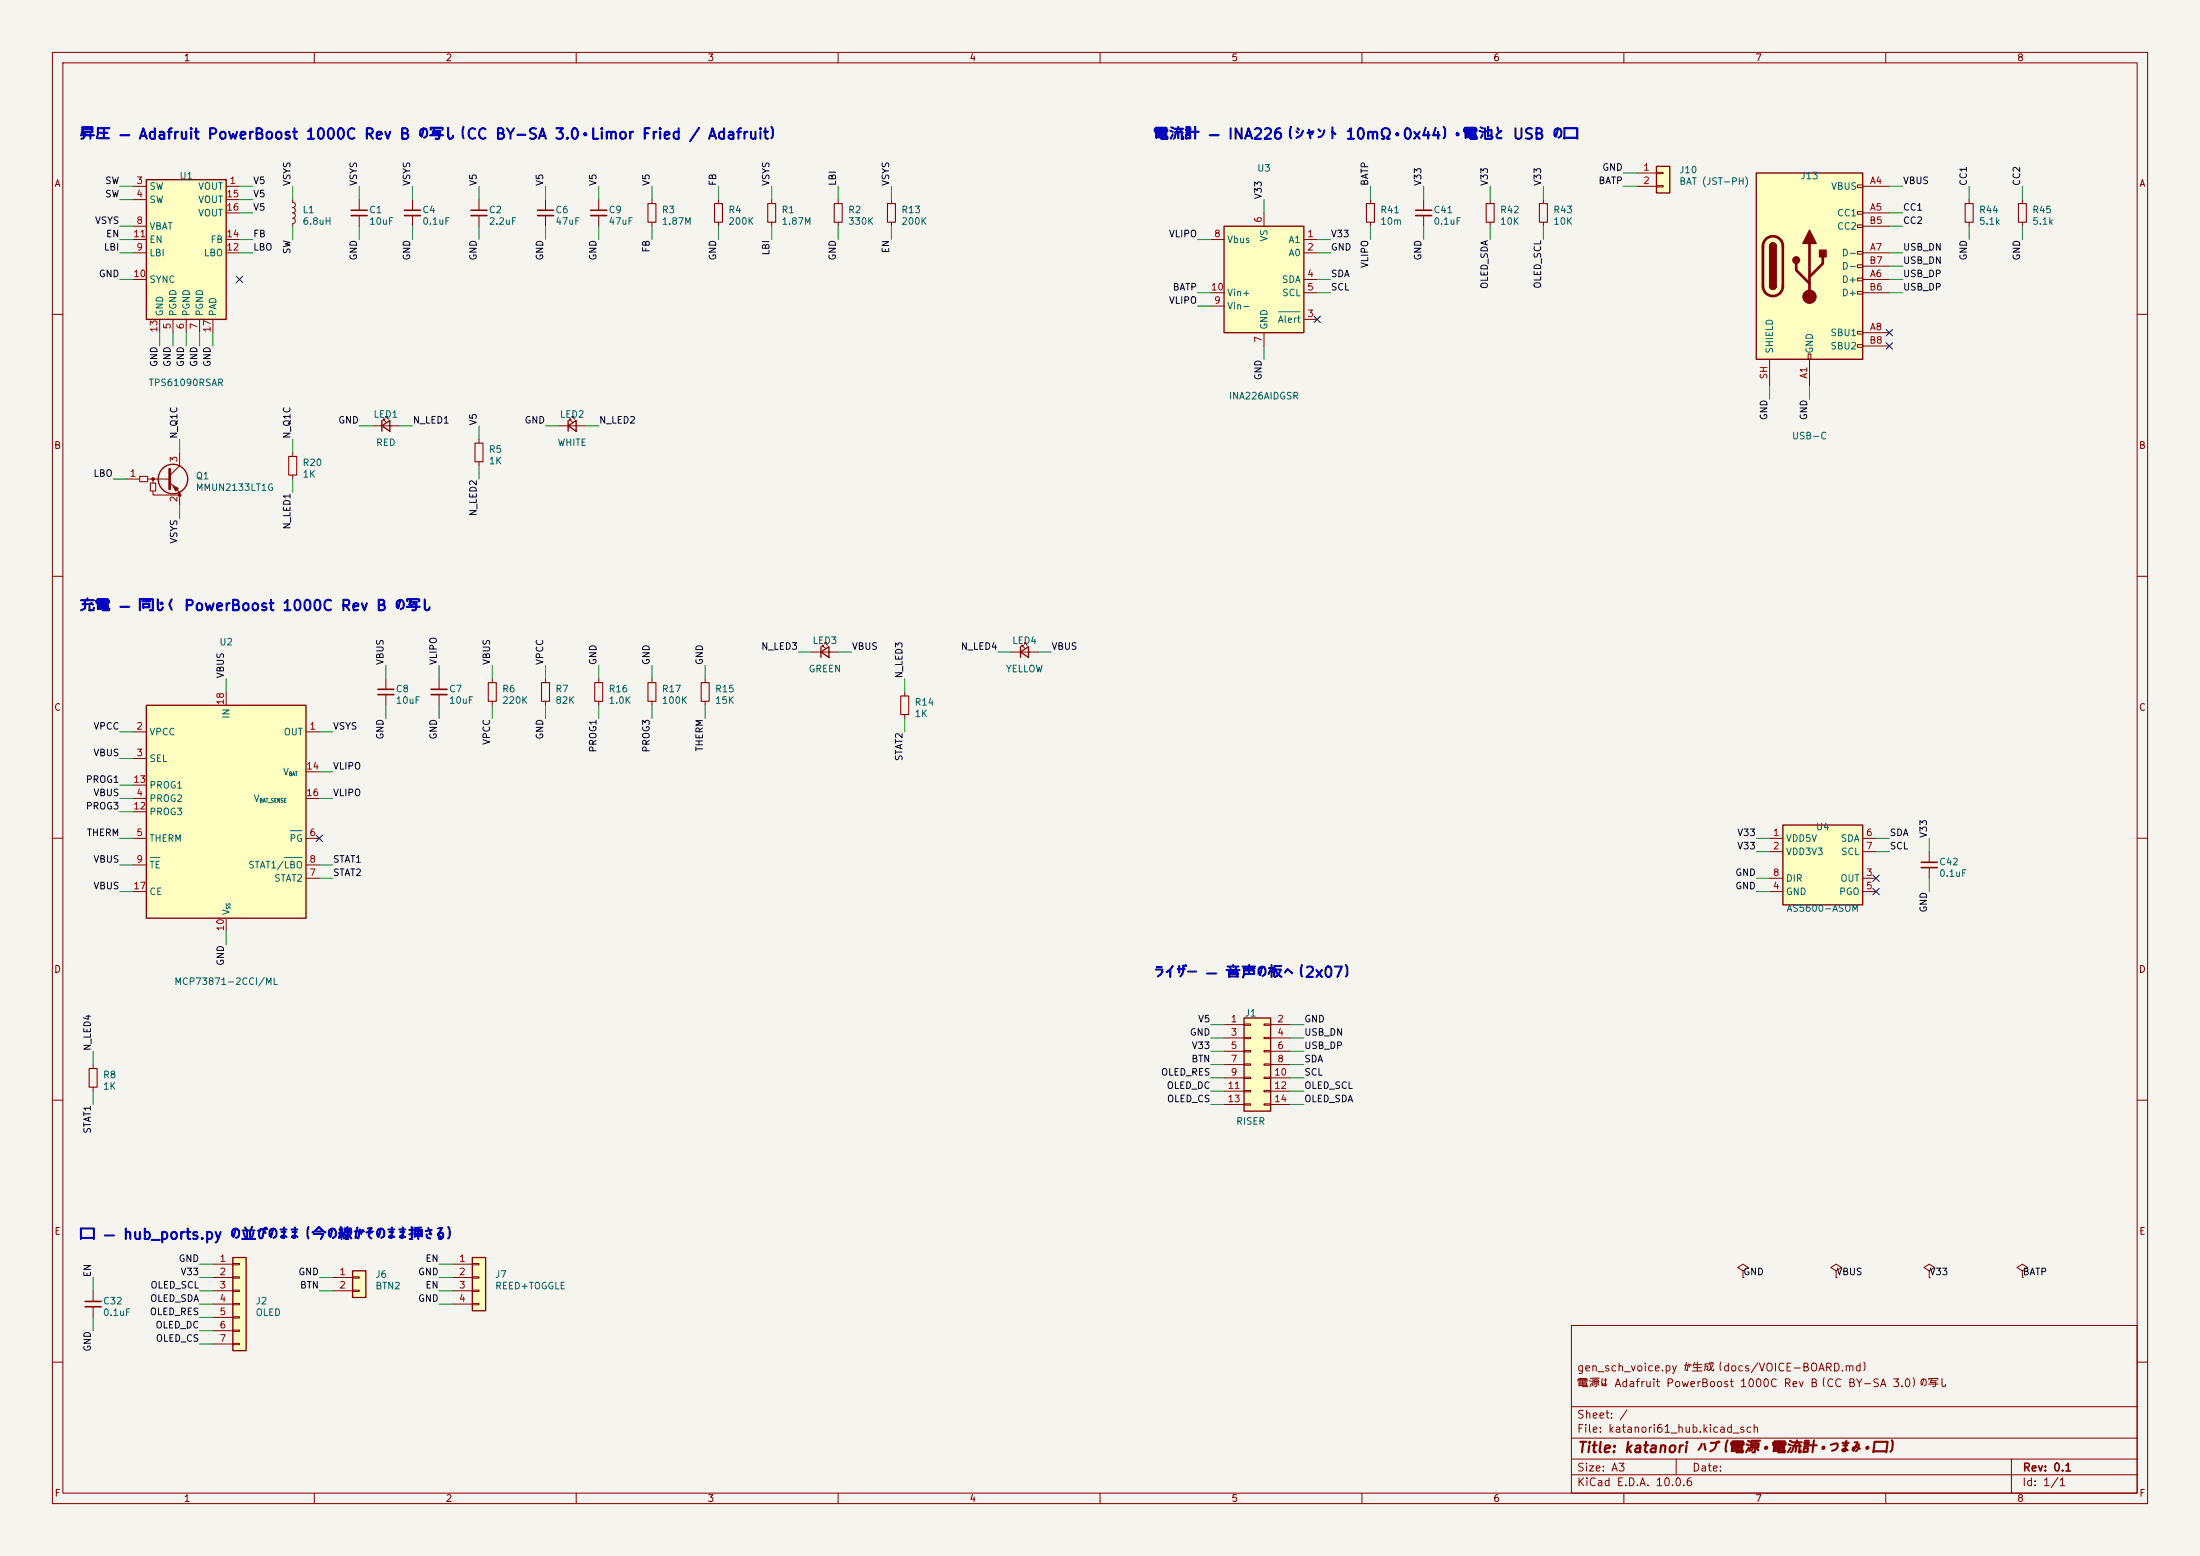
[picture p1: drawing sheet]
<svg xmlns="http://www.w3.org/2000/svg" width="420mm" height="297mm" viewBox="0 0 420 297" stroke-linecap="round" stroke-linejoin="round" font-family="sans-serif">
<path d="M0 0h420v297h-420z" fill="#f5f4ef" stroke="#f5f4ef" stroke-width=".19"/>
<g fill="none" stroke="#840000" stroke-width=".19">
<path d="M10 10h400v277h-400zM12 12h396v273h-396zM60 10v2M110 10v2M160 10v2M210 10v2M260 10v2M310 10v2M360 10v2M10 60h2M408 60h2M10 110h2"/>
<path d="M408 110h2M10 160h2M408 160h2M10 210h2M408 210h2M300 253h108v32h-108zM10 260h2M300 278.5h108M300 274.5h108M300 268.5h108M320 278.5v3M384 278.5v6.5"/>
<path d="M408 260h2M60 285v2M110 285v2M160 285v2M210 285v2M260 285v2M300 281.5h108M310 285v2M360 285v2"/>
</g>
<path d="M67.3 242.6h2.5v5h-2.5z" fill="#ffffc2"/>
<path d="M72.9 81.3l1.5-1v2zM72.9 80.3v2M67.3 242.6h2.5v5h-2.5z" fill="none" stroke="#840000" stroke-width=".25"/>
<g fill="none" stroke="#840000" stroke-width=".19">
<path d="M78.7 38.1v2M170.2 38.1v.8M375.9 38.1v.8M386.1 38.1v.8M78.7 41.1v2.1M170.2 42.4v.8M375.9 42.4v.8M386.1 42.4v.8M73.7 79.8v-.3h.2h-.2l.5 .5M71.1 81.3h5.1M73.2 80.3v-.3h.2h-.2l.5 .5M73.7 129.5v2.1"/>
<path d="M73.7 132.6v2M172.7 132.1v.7M172.7 136.4v.8M63.5 243.8h3.8M63.5 246.4h3.8M67.3 243.7h1.3v.3h-1.3zM67.3 246.3h1.3v.2h-1.3z"/>
</g>
<path d="M169.4 38.9h1.5v3.5h-1.5zM375.2 38.9h1.5v3.5h-1.5zM385.3 38.9h1.5v3.5h-1.5zM172 132.8h1.5v3.6h-1.5z" fill="none" stroke="#840000" stroke-width=".2"/>
<path d="M77.2 40.1h3.1M77.2 41.1h3.1M72.1 131.6h3.1M72.1 132.6h3.1" fill="none" stroke="#840000" stroke-width=".3"/>
<path d="M335.3 33h20.3v35.6h-20.3z" fill="#ffffc2"/>
<g fill="none" stroke="#840000" stroke-width=".19">
<path d="M354.6 35.3h1v.5h-1zM355.6 35.6h5.1M354.6 40.4h1v.5h-1zM354.6 42.9h1v.5h-1zM354.6 48h1v.5h-1zM354.6 50.5h1v.6h-1zM354.6 53.1h1v.5h-1zM354.6 55.6h1v.5h-1zM355.6 40.6h5.1M355.6 53.3h5.1M355.6 48.3h5.1M355.6 43.2h5.1"/>
<path d="M355.6 55.9h5.1M355.6 50.8h5.1M337.8 68.6v5.1M345.2 67.6h.5v1h-.5zM345.4 68.6v5.1M354.6 63.2h1v.6h-1zM354.6 65.8h1v.5h-1zM355.6 63.5h5.1M355.6 66h5.1"/>
</g>
<path d="M335.3 33h20.3v35.6h-20.3zM337.8 47a.64 .64 0 0 1 .7-.6 .64 .64 0 0 1 .6 .6M337.8 54.6a.64 .64 0 0 0 .7 .6 .64 .64 0 0 0 .6-.6" fill="none" stroke="#840000" stroke-width=".25"/>
<path d="M337.1 45.7a1.91 1.91 0 0 1 2.1-.5 1.91 1.91 0 0 1 1.2 1.8v7.6a1.91 1.91 0 0 1-1.9 1.9 1.91 1.91 0 0 1-2-1.9l.1-7.8 .1-.6zM342.9 50.3v1.3l2.5 2.5M345.4 46.5v10.1M348 49v1.3l-2.6 2.5" fill="none" stroke="#840000" stroke-width=".51"/>
<g fill="#840000" stroke="#840000" stroke-width=".25">
<path d="M337.8 47h1.3v7.6h-1.3z"/>
<path d="M338 46.5a.64 .64 0 0 1 .7-.1 .64 .64 0 0 1 .4 .6h-1.3z"/>
<path d="M337.8 54.6h1.3a.64 .64 0 0 1-.6 .6 .64 .64 0 0 1-.7-.6z"/>
<path d="M345.4 43.9l1.3 2.6h-2.5z"/>
<path d="M347.3 47.8h1.3v1.2h-1.3z"/>
<circle cx="342.9" cy="49.7" r=".63"/>
</g>
<circle cx="345.4" cy="56.6" r="1.27" fill="#840000" stroke="#840000" stroke-width=".19"/>
<path d="M90.2 240h2.5v10.2h-2.5z" fill="#ffffc2"/>
<path d="M108.5 81.3l1.5-1v2zM108.5 80.3v2M90.2 240h2.5v10.2h-2.5z" fill="none" stroke="#840000" stroke-width=".25"/>
<g fill="none" stroke="#840000" stroke-width=".19">
<path d="M55.9 38.1v.5l.3 .2 .2 .3-.2 .4-.3 .1 .4 .2 .1 .5-.5 .3M124.5 38.1v.8M160 38.1v.8M55.9 40.6l.3 .2 .2 .4-.2 .3-.3 .2 .3 .1 .2 .4-.2 .3-.3 .2v.5M124.5 42.4v.8M160 42.4v.8M109.2 79.8v-.3h.3h-.3l.5 .5M91.4 83.8v.8M91.4 88.1v.8M106.7 81.3h5.1M108.7 80.3v-.3h.3h-.3l.5 .5M83.8 129.5v2.1"/>
<path d="M83.8 132.6v2M86.4 241.3h3.8M86.4 243.8h3.8M86.4 246.4h3.8M86.4 248.9h3.8M90.2 241.2h1.2v.2h-1.2zM90.2 243.7h1.2v.3h-1.2zM90.2 246.3h1.2v.2h-1.2zM90.2 248.8h1.2v.2h-1.2z"/>
</g>
<path d="M123.7 38.9h1.5v3.5h-1.5zM159.3 38.9h1.5v3.5h-1.5zM90.7 84.6h1.5v3.5h-1.5z" fill="none" stroke="#840000" stroke-width=".2"/>
<path d="M82.3 131.6h3M82.3 132.6h3" fill="none" stroke="#840000" stroke-width=".3"/>
<path d="M27.9 134.6h30.5v40.7h-30.5z" fill="#ffffc2"/>
<path d="M27.9 134.6h30.5v40.7h-30.5z" fill="none" stroke="#840000" stroke-width=".25"/>
<g fill="none" stroke="#840000" stroke-width=".19">
<path d="M25.4 139.7h2.5M43.2 132.1v2.5M58.4 139.7h2.6M25.4 144.8h2.5M25.4 152.4h2.5M25.4 154.9h2.5M25.4 149.9h2.5M58.4 152.4h2.6M58.4 147.3h2.6M25.4 160h2.5M25.4 165.1h2.5M25.4 170.2h2.5"/>
<path d="M43.2 175.3v2.5M58.4 160h2.6M58.4 167.6h2.6M58.4 165.1h2.6"/>
</g>
<path d="M55.4 158.6h2.3M28.7 163.7h1.8M54.3 163.7h3.4" fill="none" stroke="#006464" stroke-width=".19"/>
<path d="M316.2 31.8h2.6v5h-2.6z" fill="#ffffc2"/>
<path d="M316.2 31.8h2.6v5h-2.6z" fill="none" stroke="#840000" stroke-width=".25"/>
<g fill="none" stroke="#840000" stroke-width=".19">
<path d="M114.3 38.1v2M147.3 38.1v.8M294.6 38.1v.8M312.4 33h3.8M312.4 35.6h3.8M316.2 32.9h1.3v.2h-1.3zM316.2 35.4h1.3v.3h-1.3zM114.3 41.1v2.1M147.3 42.4v.8M294.6 42.4v.8M94 129.5v.8M94 133.9v.7"/>
<path d="M17.8 203.2v.8M17.8 207.5v.8"/>
</g>
<path d="M146.6 38.9h1.5v3.5h-1.5zM293.9 38.9h1.5v3.5h-1.5zM93.2 130.3h1.5v3.6h-1.5zM17 204h1.5v3.5h-1.5z" fill="none" stroke="#840000" stroke-width=".2"/>
<path d="M112.8 40.1h3M112.8 41.1h3" fill="none" stroke="#840000" stroke-width=".3"/>
<path d="M27.9 34.3h15.3v26.7h-15.3z" fill="#ffffc2"/>
<path d="M27.9 34.3h15.3v26.7h-15.3zM156.7 124.5l1.5-1.1v2.1zM156.7 123.4v2.1" fill="none" stroke="#840000" stroke-width=".25"/>
<g fill="none" stroke="#840000" stroke-width=".19">
<path d="M25.4 35.6h2.5M25.4 38.1h2.5M43.2 35.6h2.5M43.2 38.1h2.5M284.5 38.1v.8M25.4 43.2h2.5M25.4 48.3h2.5M25.4 53.3h2.5M25.4 45.7h2.5M43.2 48.3h2.5M43.2 45.7h2.5M43.2 40.6h2.5"/>
<path d="M284.5 42.4v.8M30.5 61v2.5M33 61v2.5M35.6 61v2.5M38.1 61v2.5M40.6 61v2.5M154.9 124.5h5.1M157 123.4v-.2h.2h-.2l.5 .5M157.5 122.9v-.2h.2h-.2l.5 .5"/>
</g>
<path d="M283.7 38.9h1.5v3.5h-1.5z" fill="none" stroke="#840000" stroke-width=".2"/>
<path d="M237.5 194.3h5.1v17.8h-5.1z" fill="#ffffc2"/>
<path d="M237.5 194.3h5.1v17.8h-5.1z" fill="none" stroke="#840000" stroke-width=".25"/>
<g fill="none" stroke="#840000" stroke-width=".19">
<path d="M233.7 195.6h3.8M233.7 198.1h3.8M237.5 195.5h1.3v.2h-1.3zM237.5 198h1.3v.2h-1.3zM241.3 195.5h1.3v.2h-1.3zM241.3 198h1.3v.2h-1.3zM242.6 195.6h3.8M242.6 198.1h3.8M233.7 200.7h3.8M233.7 203.2h3.8M233.7 205.7h3.8M233.7 208.3h3.8"/>
<path d="M233.7 210.8h3.8M237.5 200.5h1.3v.3h-1.3zM237.5 203.1h1.3v.2h-1.3zM237.5 205.6h1.3v.3h-1.3zM237.5 208.2h1.3v.2h-1.3zM237.5 210.7h1.3v.2h-1.3zM241.3 200.5h1.3v.3h-1.3zM241.3 203.1h1.3v.2h-1.3zM241.3 205.6h1.3v.3h-1.3zM241.3 208.2h1.3v.2h-1.3zM241.3 210.7h1.3v.2h-1.3zM242.6 200.7h3.8"/>
<path d="M242.6 203.2h3.8M242.6 205.7h3.8M242.6 208.3h3.8M242.6 210.8h3.8"/>
</g>
<path d="M233.7 43.2h15.2v20.3h-15.2z" fill="#ffffc2"/>
<path d="M233.7 43.2h15.2v20.3h-15.2z" fill="none" stroke="#840000" stroke-width=".25"/>
<g fill="none" stroke="#840000" stroke-width=".19">
<path d="M231.1 45.7h2.6M231.1 55.9h2.6M231.1 58.4h2.6M241.3 40.6v2.6M248.9 45.7h2.6M248.9 48.3h2.6M248.9 53.3h2.6M248.9 55.9h2.6M241.3 63.5v2.5M248.9 61h2.6M104.1 129.5v.8M104.1 133.9v.7"/>
<path d="M124.5 129.5v.8M124.5 133.9v.7M17.8 246.4v2M17.8 249.4v2.1"/>
</g>
<path d="M244.1 59.5h4.1" fill="none" stroke="#006464" stroke-width=".19"/>
<path d="M103.4 130.3h1.5v3.6h-1.5zM123.7 130.3h1.5v3.6h-1.5z" fill="none" stroke="#840000" stroke-width=".2"/>
<path d="M16.3 248.4h3M16.3 249.4h3" fill="none" stroke="#840000" stroke-width=".3"/>
<path d="M340.4 157.5h15.2v15.2h-15.2z" fill="#ffffc2"/>
<path d="M340.4 157.5h15.2v15.2h-15.2z" fill="none" stroke="#840000" stroke-width=".25"/>
<path d="M91.4 38.1v2M271.8 38.1v2M91.4 41.1v2.1M271.8 41.1v2.1M337.8 160h2.6M337.8 162.6h2.6M337.8 167.6h2.6M337.8 170.2h2.6M355.6 160h2.5M355.6 162.6h2.5M355.6 167.6h2.5M355.6 170.2h2.5" fill="none" stroke="#840000" stroke-width=".19"/>
<path d="M89.9 40.1h3.1M89.9 41.1h3.1M270.3 40.1h3M270.3 41.1h3" fill="none" stroke="#840000" stroke-width=".3"/>
<path d="M44.4 240h2.6v17.8h-2.6z" fill="#ffffc2"/>
<g fill="none" stroke="#840000" stroke-width=".25">
<path d="M194.8 124.5l1.5-1.1v2.1zM194.8 123.4v2.1M44.4 240h2.6v17.8h-2.6z"/>
<circle cx="33" cy="91.4" r="2.82"/>
</g>
<g fill="none" stroke="#840000" stroke-width=".19">
<path d="M68.6 38.1v2M104.1 38.1v2M137.2 38.1v.8M261.6 38.1v.8M68.6 41.1v2.1M104.1 41.1v2.1M137.2 42.4v.8M261.6 42.4v.8M24.1 91.4h2.6M26.7 90.9h1.5v1h-1.5zM28.2 91.4h4.1M28.7 92.2h1v1.5h-1z"/>
<path d="M29.2 93.7v.8h5.1M29.2 91.4v.8M32.4 92.1l1.9 1.9v2.5M34.3 86.4v2.5l-1.9 1.9M55.9 86.4v.7M55.9 90.7v.7M114.3 129.5v.8M114.3 133.9v.7M134.6 129.5v.8M134.6 133.9v.7M193 124.5h5.1M195.1 123.4v-.2h.2h-.2l.5 .5"/>
<path d="M195.6 122.9v-.2h.2h-.2l.5 .5M368.3 162.6v2M368.3 165.6v2M40.6 241.3h3.8M40.6 243.8h3.8M40.6 246.4h3.8M40.6 248.9h3.8M40.6 251.5h3.8M40.6 254h3.8M40.6 256.5h3.8M44.4 241.2h1.3v.2h-1.3zM44.4 243.7h1.3v.3h-1.3z"/>
<path d="M44.4 246.3h1.3v.2h-1.3zM44.4 248.8h1.3v.2h-1.3zM44.4 251.3h1.3v.3h-1.3zM44.4 253.9h1.3v.2h-1.3zM44.4 256.4h1.3v.3h-1.3zM332.7 242.6l1.1-.7-1.1-.6-1 .6 1 .7v1.2M332.7 243.8h.1M350.5 242.6l1-.7-1-.6-1 .6 1 .7v1.2M350.5 243.8h.1M368.3 242.6l1-.7-1-.6-1 .6 1 .7v1.2M368.3 243.8h.1M386.1 242.6l1-.7-1-.6-1 .6 1 .7v1.2"/>
<path d="M386.1 243.8h.1"/>
</g>
<path d="M136.4 38.9h1.5v3.5h-1.5zM260.9 38.9h1.5v3.5h-1.5zM55.1 87.1h1.5v3.6h-1.5zM113.5 130.3h1.6v3.6h-1.6zM133.9 130.3h1.5v3.6h-1.5z" fill="none" stroke="#840000" stroke-width=".2"/>
<path d="M67.1 40.1h3M67.1 41.1h3M102.6 40.1h3.1M102.6 41.1h3.1M366.8 164.6h3M366.8 165.6h3" fill="none" stroke="#840000" stroke-width=".3"/>
<g fill="#840000" stroke="#840000" stroke-width=".19">
<path d="M33 92.7l1 .5-.5 .5z"/>
<circle cx="29.2" cy="91.4" r=".25"/>
<circle cx="34.3" cy="94.5" r=".25"/>
</g>
<path d="M32.4 89.5v3.8" fill="none" stroke="#840000" stroke-width=".51"/>
<g fill="none" stroke="#009600" stroke-width=".19">
<path d="M22.9 38.1h2.5M22.9 35.6h2.5M45.7 38.1h2.6M45.7 35.6h2.6M55.9 35.6v2.5M68.6 35.6v2.5M78.7 35.6v2.5M91.4 35.6v2.5M104.1 35.6v2.5M114.3 35.6v2.5M124.5 35.6v2.5M137.2 35.6v2.5"/>
<path d="M147.3 35.6v2.5M160 35.6v2.5M170.2 35.6v2.5M241.3 38.1v2.5M261.6 35.6v2.5M271.8 35.6v2.5M284.5 35.6v2.5M294.6 35.6v2.5M309.9 35.6h2.5M309.9 33h2.5M360.7 35.6h2.5M375.9 35.6v2.5"/>
<path d="M386.1 35.6v2.5M22.9 43.2h2.5M22.9 48.3h2.5M22.9 53.3h2.5M22.9 45.7h2.5M45.7 40.6h2.6M45.7 48.3h2.6M45.7 45.7h2.6M55.9 43.2v2.5M68.6 43.2v2.5M78.7 43.2v2.5M91.4 43.2v2.5"/>
<path d="M104.1 43.2v2.5M114.3 43.2v2.5M124.5 43.2v2.5M137.2 43.2v2.5M147.3 43.2v2.5M160 43.2v2.5M170.2 43.2v2.5M228.6 45.7h2.5M228.6 58.4h2.5M228.6 55.9h2.5M251.5 48.3h2.5M251.5 53.3h2.5"/>
<path d="M251.5 45.7h2.5M251.5 55.9h2.5M261.6 43.2v2.5M271.8 43.2v2.5M284.5 43.2v2.5M294.6 43.2v2.5M360.7 40.6h2.5M360.7 43.2h2.5M360.7 48.3h2.5M360.7 53.3h2.5M360.7 55.9h2.5M360.7 50.8h2.5"/>
<path d="M375.9 43.2v2.5M386.1 43.2v2.5M30.5 63.5v2.5M33 63.5v2.5M35.6 63.5v2.5M38.1 63.5v2.5M40.6 63.5v2.5M241.3 66v2.6M337.8 73.7v2.5M345.4 73.7v2.5M21.6 91.4h2.5M34.3 83.8v2.6"/>
<path d="M34.3 96.5v2.6M55.9 83.8v2.6M55.9 91.4v2.6M68.6 81.3h2.5M76.2 81.3h2.5M91.4 81.3v2.5M91.4 88.9v2.5M104.1 81.3h2.6M111.8 81.3h2.5M22.9 139.7h2.5M43.2 129.5v2.6M61 139.7h2.5"/>
<path d="M73.7 127v2.5M73.7 134.6v2.6M83.8 127v2.5M83.8 134.6v2.6M94 127v2.5M94 134.6v2.6M104.1 127v2.5M104.1 134.6v2.6M114.3 127v2.5M114.3 134.6v2.6M124.5 127v2.5M124.5 134.6v2.6"/>
<path d="M134.6 127v2.5M134.6 134.6v2.6M152.4 124.5h2.5M160 124.5h2.6M172.7 129.5v2.6M172.7 137.2v2.5M190.5 124.5h2.5M198.1 124.5h2.6M22.9 144.8h2.5M22.9 149.9h2.5M22.9 152.4h2.5M22.9 154.9h2.5"/>
<path d="M61 152.4h2.5M61 147.3h2.5M22.9 170.2h2.5M22.9 165.1h2.5M22.9 160h2.5M43.2 177.8v2.5M61 167.6h2.5M61 165.1h2.5M335.3 170.2h2.5M335.3 162.6h2.5M335.3 167.6h2.5M335.3 160h2.5"/>
<path d="M358.1 162.6h2.6M358.1 160h2.6M368.3 160v2.6M368.3 167.6v2.6M231.1 198.1h2.6M231.1 195.6h2.6M246.4 198.1h2.5M246.4 195.6h2.5M17.8 200.7v2.5M17.8 208.3v2.5M231.1 205.7h2.6M231.1 208.3h2.6"/>
<path d="M231.1 200.7h2.6M231.1 203.2h2.6M231.1 210.8h2.6M246.4 205.7h2.5M246.4 208.3h2.5M246.4 200.7h2.5M246.4 203.2h2.5M246.4 210.8h2.5M17.8 243.8v2.6M17.8 251.5v2.5M38.1 248.9h2.5M38.1 256.5h2.5"/>
<path d="M38.1 251.5h2.5M38.1 254h2.5M38.1 241.3h2.5M38.1 243.8h2.5M38.1 246.4h2.5M61 243.8h2.5M61 246.4h2.5M83.8 248.9h2.6M83.8 241.3h2.6M83.8 243.8h2.6M83.8 246.4h2.6"/>
</g>
<g fill="none" stroke="#000084" stroke-width=".19">
<path d="M45.1 52.7l1.2 1.2M46.3 52.7l-1.2 1.2M250.9 60.4l1.2 1.2M252.1 60.4l-1.2 1.2M360.1 65.4l1.2 1.2M360.1 62.9l1.2 1.2M361.3 65.4l-1.2 1.2M361.3 62.9l-1.2 1.2M60.4 159.4l1.2 1.2M61.6 159.4l-1.2 1.2M357.5 167l1.2 1.2M357.5 169.6l1.2 1.2"/>
<path d="M358.7 167l-1.2 1.2M358.7 169.6l-1.2 1.2"/>
</g>
<g font-size="2" fill="#0000c2">
<text x="15.1" y="27.1">昇圧 — Adafruit PowerBoost 1000C Rev B の写し（CC BY-SA 3.0・Limor Fried / Adafruit）</text>
<text x="220.1" y="27.1">電流計 — INA226（シャント 10mΩ・0x44）・電池と USB の口</text>
<text x="15.1" y="117.1">充電 — 同じく PowerBoost 1000C Rev B の写し</text>
<text x="220.1" y="187.1">ライザー — 音声の板へ（2x07）</text>
<text x="15.1" y="237.1">口 — hub_ports.py の並びのまま（今の線がそのまま挿さる）</text>
</g>
<text font-size="2" fill="#840000" x="301" y="277.8">Title: katanori ハブ（電源・電流計・つまみ・口）</text>
<g font-size="1.5" fill="#840000">
<text x="300.9" y="262.1">gen_sch_voice.py が生成（docs/VOICE-BOARD.md）</text>
<text x="300.9" y="265.1">電源は Adafruit PowerBoost 1000C Rev B（CC BY-SA 3.0）の写し</text>
<text x="300.9" y="273.8">File: katanori61_hub.kicad_sch</text>
<text x="300.9" y="271.1">Sheet: /</text>
<text x="300.9" y="281.2">Size: A3</text>
<text x="322.9" y="281.2">Date:</text>
<text x="386" y="281.2">Rev: 0.1</text>
<text x="300.9" y="284">KiCad E.D.A. 10.0.6</text>
<text x="385.9" y="284">Id: 1/1</text>
</g>
<g font-size="1.3" fill="#840000">
<text x="35" y="12">1</text>
<text x="85" y="12">2</text>
<text x="135" y="12">3</text>
<text x="185" y="12">4</text>
<text x="235" y="12">5</text>
<text x="285" y="12">6</text>
<text x="335" y="12">7</text>
<text x="385" y="12">8</text>
<text x="10.3" y="36">A</text>
<text x="408.3" y="36">A</text>
<text x="10.2" y="86">B</text>
<text x="408.2" y="86">B</text>
<text x="10.2" y="136">C</text>
<text x="408.2" y="136">C</text>
<text x="10.2" y="186">D</text>
<text x="408.2" y="186">D</text>
<text x="10.3" y="236">E</text>
<text x="408.3" y="236">E</text>
<text x="10.3" y="286">F</text>
<text x="35" y="287">1</text>
<text x="85" y="287">2</text>
<text x="135" y="287">3</text>
<text x="185" y="287">4</text>
<text x="235" y="287">5</text>
<text x="285" y="287">6</text>
<text x="335" y="287">7</text>
<text x="385" y="287">8</text>
<text x="408.3" y="286">F</text>
</g>
<g font-size="1.3" fill="#0f0f0f">
<text x="20" y="35.4">SW</text>
<text x="48.2" y="35.4">V5</text>
<text x="55.8" y="35.6" transform="rotate(-90 55.8 35.6)">VSYS</text>
<text x="68.5" y="35.6" transform="rotate(-90 68.5 35.6)">VSYS</text>
<text x="78.6" y="35.6" transform="rotate(-90 78.6 35.6)">VSYS</text>
<text x="91.3" y="35.6" transform="rotate(-90 91.3 35.6)">V5</text>
<text x="104" y="35.6" transform="rotate(-90 104 35.6)">V5</text>
<text x="114.2" y="35.6" transform="rotate(-90 114.2 35.6)">V5</text>
<text x="124.3" y="35.6" transform="rotate(-90 124.3 35.6)">V5</text>
<text x="137" y="35.6" transform="rotate(-90 137 35.6)">FB</text>
<text x="147.2" y="35.6" transform="rotate(-90 147.2 35.6)">VSYS</text>
<text x="159.9" y="35.6" transform="rotate(-90 159.9 35.6)">LBI</text>
<text x="170.1" y="35.6" transform="rotate(-90 170.1 35.6)">VSYS</text>
<text x="261.5" y="35.6" transform="rotate(-90 261.5 35.6)">BATP</text>
<text x="271.7" y="35.6" transform="rotate(-90 271.7 35.6)">V33</text>
<text x="284.4" y="35.6" transform="rotate(-90 284.4 35.6)">V33</text>
<text x="294.5" y="35.6" transform="rotate(-90 294.5 35.6)">V33</text>
<text x="305.1" y="35.4">BATP</text>
<text x="305.8" y="32.9">GND</text>
<text x="363.2" y="35.4">VBUS</text>
<text x="375.8" y="35.6" transform="rotate(-90 375.8 35.6)">CC1</text>
<text x="386" y="35.6" transform="rotate(-90 386 35.6)">CC2</text>
<text x="20" y="38">SW</text>
<text x="48.2" y="38">V5</text>
<text x="48.2" y="40.5">V5</text>
<text x="241.2" y="38.1" transform="rotate(-90 241.2 38.1)">V33</text>
<text x="363.2" y="40.5">CC1</text>
<text x="18" y="43.1">VSYS</text>
<text x="20.2" y="45.6">EN</text>
<text x="48.2" y="45.6">FB</text>
<text x="223.1" y="45.6">VLIPO</text>
<text x="254" y="45.6">V33</text>
<text x="363.2" y="43.1">CC2</text>
<text x="18.8" y="53.2">GND</text>
<text x="19.7" y="48.1">LBI</text>
<text x="48.2" y="48.1">LBO</text>
<text x="55.8" y="48.6" transform="rotate(-90 55.8 48.6)">SW</text>
<text x="68.5" y="49.8" transform="rotate(-90 68.5 49.8)">GND</text>
<text x="78.6" y="49.8" transform="rotate(-90 78.6 49.8)">GND</text>
<text x="91.3" y="49.8" transform="rotate(-90 91.3 49.8)">GND</text>
<text x="104" y="49.8" transform="rotate(-90 104 49.8)">GND</text>
<text x="114.2" y="49.8" transform="rotate(-90 114.2 49.8)">GND</text>
<text x="124.3" y="48.3" transform="rotate(-90 124.3 48.3)">FB</text>
<text x="137" y="49.8" transform="rotate(-90 137 49.8)">GND</text>
<text x="147.2" y="48.9" transform="rotate(-90 147.2 48.9)">LBI</text>
<text x="159.9" y="49.8" transform="rotate(-90 159.9 49.8)">GND</text>
<text x="170.1" y="48.4" transform="rotate(-90 170.1 48.4)">EN</text>
<text x="254" y="48.1">GND</text>
<text x="254" y="53.2">SDA</text>
<text x="261.5" y="51.3" transform="rotate(-90 261.5 51.3)">VLIPO</text>
<text x="271.7" y="49.8" transform="rotate(-90 271.7 49.8)">GND</text>
<text x="363.2" y="53.2">USB_DP</text>
<text x="363.2" y="48.1">USB_DN</text>
<text x="363.2" y="50.7">USB_DN</text>
<text x="375.8" y="49.8" transform="rotate(-90 375.8 49.8)">GND</text>
<text x="386" y="49.8" transform="rotate(-90 386 49.8)">GND</text>
<text x="223.1" y="58.3">VLIPO</text>
<text x="223.8" y="55.8">BATP</text>
<text x="254" y="55.8">SCL</text>
<text x="284.4" y="55.3" transform="rotate(-90 284.4 55.3)">OLED_SDA</text>
<text x="294.5" y="55.2" transform="rotate(-90 294.5 55.2)">OLED_SCL</text>
<text x="363.2" y="55.8">USB_DP</text>
<text x="30.4" y="70.1" transform="rotate(-90 30.4 70.1)">GND</text>
<text x="32.9" y="70.1" transform="rotate(-90 32.9 70.1)">GND</text>
<text x="35.4" y="70.1" transform="rotate(-90 35.4 70.1)">GND</text>
<text x="38" y="70.1" transform="rotate(-90 38 70.1)">GND</text>
<text x="40.5" y="70.1" transform="rotate(-90 40.5 70.1)">GND</text>
<text x="241.2" y="72.7" transform="rotate(-90 241.2 72.7)">GND</text>
<text x="34.2" y="83.8" transform="rotate(-90 34.2 83.8)">N_Q1C</text>
<text x="55.8" y="83.8" transform="rotate(-90 55.8 83.8)">N_Q1C</text>
<text x="64.5" y="81.2">GND</text>
<text x="78.7" y="81.2">N_LED1</text>
<text x="91.3" y="81.3" transform="rotate(-90 91.3 81.3)">V5</text>
<text x="100" y="81.2">GND</text>
<text x="114.3" y="81.2">N_LED2</text>
<text x="337.7" y="80.3" transform="rotate(-90 337.7 80.3)">GND</text>
<text x="345.3" y="80.3" transform="rotate(-90 345.3 80.3)">GND</text>
<text x="17.7" y="91.3">LBO</text>
<text x="55.8" y="101.2" transform="rotate(-90 55.8 101.2)">N_LED1</text>
<text x="91.3" y="98.6" transform="rotate(-90 91.3 98.6)">N_LED2</text>
<text x="34.2" y="103.9" transform="rotate(-90 34.2 103.9)">VSYS</text>
<text x="145.2" y="124.3">N_LED3</text>
<text x="162.5" y="124.3">VBUS</text>
<text x="183.3" y="124.3">N_LED4</text>
<text x="200.6" y="124.3">VBUS</text>
<text x="43.1" y="129.6" transform="rotate(-90 43.1 129.6)">VBUS</text>
<text x="73.5" y="127" transform="rotate(-90 73.5 127)">VBUS</text>
<text x="83.7" y="127" transform="rotate(-90 83.7 127)">VLIPO</text>
<text x="93.9" y="127" transform="rotate(-90 93.9 127)">VBUS</text>
<text x="104" y="127" transform="rotate(-90 104 127)">VPCC</text>
<text x="114.2" y="127" transform="rotate(-90 114.2 127)">GND</text>
<text x="124.3" y="127" transform="rotate(-90 124.3 127)">GND</text>
<text x="134.5" y="127" transform="rotate(-90 134.5 127)">GND</text>
<text x="172.6" y="129.6" transform="rotate(-90 172.6 129.6)">N_LED3</text>
<text x="17.7" y="139.6">VPCC</text>
<text x="63.5" y="139.6">VSYS</text>
<text x="73.5" y="141.3" transform="rotate(-90 73.5 141.3)">GND</text>
<text x="83.7" y="141.3" transform="rotate(-90 83.7 141.3)">GND</text>
<text x="93.9" y="142.3" transform="rotate(-90 93.9 142.3)">VPCC</text>
<text x="104" y="141.3" transform="rotate(-90 104 141.3)">GND</text>
<text x="114.2" y="143.7" transform="rotate(-90 114.2 143.7)">PROG1</text>
<text x="124.3" y="143.7" transform="rotate(-90 124.3 143.7)">PROG3</text>
<text x="134.5" y="143.6" transform="rotate(-90 134.5 143.6)">THERM</text>
<text x="16.3" y="149.7">PROG1</text>
<text x="17.7" y="144.7">VBUS</text>
<text x="63.5" y="147.2">VLIPO</text>
<text x="172.6" y="145.4" transform="rotate(-90 172.6 145.4)">STAT2</text>
<text x="16.3" y="154.8">PROG3</text>
<text x="17.7" y="152.3">VBUS</text>
<text x="63.5" y="152.3">VLIPO</text>
<text x="16.5" y="159.9">THERM</text>
<text x="331.5" y="159.9">V33</text>
<text x="360.7" y="159.9">SDA</text>
<text x="368.2" y="160" transform="rotate(-90 368.2 160)">V33</text>
<text x="17.7" y="165">VBUS</text>
<text x="63.5" y="167.5">STAT2</text>
<text x="63.5" y="165">STAT1</text>
<text x="331.2" y="167.5">GND</text>
<text x="331.5" y="162.4">V33</text>
<text x="360.7" y="162.4">SCL</text>
<text x="17.7" y="170.1">VBUS</text>
<text x="331.2" y="170.1">GND</text>
<text x="368.2" y="174.3" transform="rotate(-90 368.2 174.3)">GND</text>
<text x="43.1" y="184.4" transform="rotate(-90 43.1 184.4)">GND</text>
<text x="227" y="198">GND</text>
<text x="228.6" y="195.5">V5</text>
<text x="248.9" y="195.5">GND</text>
<text x="248.9" y="198">USB_DN</text>
<text x="17.7" y="200.7" transform="rotate(-90 17.7 200.7)">N_LED4</text>
<text x="227.3" y="203.1">BTN</text>
<text x="227.4" y="200.5">V33</text>
<text x="248.9" y="200.5">USB_DP</text>
<text x="248.9" y="203.1">SDA</text>
<text x="221.5" y="205.6">OLED_RES</text>
<text x="222.6" y="208.2">OLED_DC</text>
<text x="248.9" y="208.2">OLED_SCL</text>
<text x="248.9" y="205.6">SCL</text>
<text x="222.7" y="210.7">OLED_CS</text>
<text x="248.9" y="210.7">OLED_SDA</text>
<text x="17.7" y="216.5" transform="rotate(-90 17.7 216.5)">STAT1</text>
<text x="17.7" y="243.9" transform="rotate(-90 17.7 243.9)">EN</text>
<text x="34" y="241.2">GND</text>
<text x="34.4" y="243.7">V33</text>
<text x="56.9" y="243.7">GND</text>
<text x="79.7" y="243.7">GND</text>
<text x="81.1" y="241.2">EN</text>
<text x="332.7" y="243.7">GND</text>
<text x="350.5" y="243.7">VBUS</text>
<text x="368.3" y="243.7">V33</text>
<text x="386.1" y="243.7">BATP</text>
<text x="28.5" y="251.3">OLED_RES</text>
<text x="28.6" y="248.8">OLED_SDA</text>
<text x="28.6" y="246.3">OLED_SCL</text>
<text x="57.2" y="246.3">BTN</text>
<text x="79.7" y="248.8">GND</text>
<text x="81.1" y="246.3">EN</text>
<text x="29.6" y="253.9">OLED_DC</text>
<text x="29.6" y="256.4">OLED_CS</text>
<text x="17.7" y="258.1" transform="rotate(-90 17.7 258.1)">GND</text>
</g>
<g font-size="1.3" fill="#a90000">
<text x="25.9" y="35.4">3</text>
<text x="43.7" y="35.4">1</text>
<text x="313.6" y="32.9">1</text>
<text x="313.6" y="35.4">2</text>
<text x="356.9" y="35.4">A4</text>
<text x="25.9" y="38">4</text>
<text x="43.1" y="38">15</text>
<text x="43.1" y="40.5">16</text>
<text x="356.9" y="40.5">A5</text>
<text x="25.3" y="45.6">11</text>
<text x="25.9" y="43">8</text>
<text x="43.1" y="45.6">14</text>
<text x="231.7" y="45.6">8</text>
<text x="241.2" y="42.6" transform="rotate(-90 241.2 42.6)">6</text>
<text x="249.5" y="45.6">1</text>
<text x="356.8" y="43">B5</text>
<text x="25.3" y="53.2">10</text>
<text x="25.9" y="48.1">9</text>
<text x="43.1" y="48.1">12</text>
<text x="249.5" y="48.1">2</text>
<text x="249.5" y="53.2">4</text>
<text x="356.8" y="50.7">B7</text>
<text x="356.9" y="53.2">A6</text>
<text x="356.9" y="48.1">A7</text>
<text x="231.1" y="55.7">10</text>
<text x="231.7" y="58.3">9</text>
<text x="249.5" y="55.7">5</text>
<text x="356.8" y="55.7">B6</text>
<text x="30.3" y="63.6" transform="rotate(-90 30.3 63.6)">13</text>
<text x="32.9" y="63" transform="rotate(-90 32.9 63)">5</text>
<text x="35.4" y="63" transform="rotate(-90 35.4 63)">6</text>
<text x="38" y="63" transform="rotate(-90 38 63)">7</text>
<text x="40.5" y="63.6" transform="rotate(-90 40.5 63.6)">17</text>
<text x="241.2" y="65.5" transform="rotate(-90 241.2 65.5)">7</text>
<text x="249.5" y="60.8">3</text>
<text x="356.8" y="65.9">B8</text>
<text x="356.9" y="63.4">A8</text>
<text x="337.7" y="72.5" transform="rotate(-90 337.7 72.5)">SH</text>
<text x="345.3" y="72.4" transform="rotate(-90 345.3 72.4)">A1</text>
<text x="34.2" y="88.4" transform="rotate(-90 34.2 88.4)">3</text>
<text x="24.7" y="91.3">1</text>
<text x="34.2" y="96" transform="rotate(-90 34.2 96)">2</text>
<text x="43" y="134.7" transform="rotate(-90 43 134.7)">18</text>
<text x="25.9" y="139.6">2</text>
<text x="59" y="139.6">1</text>
<text x="25.3" y="149.7">13</text>
<text x="25.9" y="144.6">3</text>
<text x="58.4" y="147.2">14</text>
<text x="25.3" y="154.8">12</text>
<text x="25.9" y="152.3">4</text>
<text x="58.4" y="152.3">16</text>
<text x="25.9" y="159.9">5</text>
<text x="59" y="159.9">6</text>
<text x="338.4" y="159.9">1</text>
<text x="356.1" y="159.9">6</text>
<text x="25.9" y="165">9</text>
<text x="59" y="167.5">7</text>
<text x="59" y="165">8</text>
<text x="338.4" y="162.4">2</text>
<text x="338.4" y="167.5">8</text>
<text x="356.1" y="167.5">3</text>
<text x="356.1" y="162.4">7</text>
<text x="25.3" y="170">17</text>
<text x="338.4" y="170">4</text>
<text x="356.1" y="170">5</text>
<text x="43" y="177.9" transform="rotate(-90 43 177.9)">10</text>
<text x="234.9" y="195.4">1</text>
<text x="234.9" y="198">3</text>
<text x="243.7" y="195.4">2</text>
<text x="243.7" y="198">4</text>
<text x="234.9" y="200.5">5</text>
<text x="234.9" y="203.1">7</text>
<text x="243.7" y="200.5">6</text>
<text x="243.7" y="203.1">8</text>
<text x="234.2" y="208.1">11</text>
<text x="234.9" y="205.6">9</text>
<text x="243.1" y="205.6">10</text>
<text x="243.1" y="208.1">12</text>
<text x="234.2" y="210.7">13</text>
<text x="243.1" y="210.7">14</text>
<text x="41.8" y="241.2">1</text>
<text x="41.8" y="243.7">2</text>
<text x="64.7" y="243.7">1</text>
<text x="87.5" y="241.2">1</text>
<text x="87.5" y="243.7">2</text>
<text x="41.8" y="246.2">3</text>
<text x="41.8" y="248.8">4</text>
<text x="41.8" y="251.3">5</text>
<text x="64.7" y="246.2">2</text>
<text x="87.5" y="246.2">3</text>
<text x="87.5" y="248.8">4</text>
<text x="41.8" y="253.9">6</text>
<text x="41.8" y="256.4">7</text>
</g>
<g font-size="1.3" fill="#006464">
<text x="34.2" y="34.5">U1</text>
<text x="239.9" y="33.1">U3</text>
<text x="320.5" y="33.4">J10</text>
<text x="320.5" y="35.6">BAT (JST-PH)</text>
<text x="343.6" y="34.5">J13</text>
<text x="28.4" y="36.5">SW</text>
<text x="28.4" y="39.1">SW</text>
<text x="37.7" y="36.5">VOUT</text>
<text x="37.7" y="39.1">VOUT</text>
<text x="37.7" y="41.6">VOUT</text>
<text x="57.7" y="41">L1</text>
<text x="70.4" y="41">C1</text>
<text x="80.5" y="41">C4</text>
<text x="93.2" y="41">C2</text>
<text x="105.9" y="41">C6</text>
<text x="116.1" y="41">C9</text>
<text x="126.2" y="41">R3</text>
<text x="138.9" y="41">R4</text>
<text x="149.1" y="41">R1</text>
<text x="161.8" y="41">R2</text>
<text x="172" y="41">R13</text>
<text x="263.4" y="41">R41</text>
<text x="273.6" y="41">C41</text>
<text x="286.3" y="41">R42</text>
<text x="296.4" y="41">R43</text>
<text x="349.5" y="36.5">VBUS</text>
<text x="350.6" y="41.6">CC1</text>
<text x="377.7" y="41">R44</text>
<text x="387.9" y="41">R45</text>
<text x="28.4" y="44.1">VBAT</text>
<text x="28.4" y="46.7">EN</text>
<text x="40.1" y="46.7">FB</text>
<text x="57.7" y="43.2">6.8uH</text>
<text x="70.4" y="43.2">10uF</text>
<text x="80.5" y="43.2">0.1uF</text>
<text x="93.2" y="43.2">2.2uF</text>
<text x="105.9" y="43.2">47uF</text>
<text x="116.1" y="43.2">47uF</text>
<text x="126.2" y="43.2">1.87M</text>
<text x="138.9" y="43.2">200K</text>
<text x="149.1" y="43.2">1.87M</text>
<text x="161.8" y="43.2">330K</text>
<text x="172" y="43.2">200K</text>
<text x="234.2" y="46.7">Vbus</text>
<text x="242.3" y="46.2" transform="rotate(-90 242.3 46.2)">VS</text>
<text x="245.9" y="46.7">A1</text>
<text x="263.4" y="43.2">10m</text>
<text x="273.6" y="43.2">0.1uF</text>
<text x="286.3" y="43.2">10K</text>
<text x="296.4" y="43.2">10K</text>
<text x="350.6" y="44.1">CC2</text>
<text x="377.7" y="43.2">5.1k</text>
<text x="387.9" y="43.2">5.1k</text>
<text x="28.4" y="49.2">LBI</text>
<text x="38.8" y="49.2">LBO</text>
<text x="245.9" y="49.2">A0</text>
<text x="351.5" y="49.2">D-</text>
<text x="351.5" y="51.8">D-</text>
<text x="28.4" y="54.3">SYNC</text>
<text x="234.2" y="59.4">Vin-</text>
<text x="234.2" y="56.8">Vin+</text>
<text x="244.6" y="54.3">SDA</text>
<text x="244.7" y="56.8">SCL</text>
<text x="351.5" y="54.3">D+</text>
<text x="351.5" y="56.8">D+</text>
<text x="31.4" y="60.5" transform="rotate(-90 31.4 60.5)">GND</text>
<text x="34" y="60.5" transform="rotate(-90 34 60.5)">PGND</text>
<text x="36.5" y="60.5" transform="rotate(-90 36.5 60.5)">PGND</text>
<text x="39.1" y="60.5" transform="rotate(-90 39.1 60.5)">PGND</text>
<text x="41.6" y="60.5" transform="rotate(-90 41.6 60.5)">PAD</text>
<text x="242.3" y="63" transform="rotate(-90 242.3 63)">GND</text>
<text x="243.8" y="61.9">Alert</text>
<text x="349.3" y="64.5">SBU1</text>
<text x="338.8" y="67.6" transform="rotate(-90 338.8 67.6)">SHIELD</text>
<text x="346.4" y="67.6" transform="rotate(-90 346.4 67.6)">GND</text>
<text x="349.3" y="67">SBU2</text>
<text x="28.3" y="74">TPS61090RSAR</text>
<text x="234.5" y="76.5">INA226AIDGSR</text>
<text x="71.2" y="80">LED1</text>
<text x="106.8" y="80">LED2</text>
<text x="57.7" y="89.3">R20</text>
<text x="71.7" y="85.4">RED</text>
<text x="93.2" y="86.7">R5</text>
<text x="93.2" y="88.9">1K</text>
<text x="106.3" y="85.4">WHITE</text>
<text x="342" y="84.2">USB-C</text>
<text x="37.3" y="91.8">Q1</text>
<text x="37.3" y="94">MMUN2133LT1G</text>
<text x="57.7" y="91.5">1K</text>
<text x="41.8" y="123.5">U2</text>
<text x="155" y="123.2">LED3</text>
<text x="193.1" y="123.2">LED4</text>
<text x="154.3" y="128.6">GREEN</text>
<text x="191.9" y="128.6">YELLOW</text>
<text x="44.1" y="137.3" transform="rotate(-90 44.1 137.3)">IN</text>
<text x="75.4" y="132.4">C8</text>
<text x="75.4" y="134.6">10uF</text>
<text x="85.6" y="132.4">C7</text>
<text x="85.6" y="134.6">10uF</text>
<text x="95.8" y="132.4">R6</text>
<text x="95.8" y="134.6">220K</text>
<text x="105.9" y="132.4">R7</text>
<text x="105.9" y="134.6">82K</text>
<text x="116.1" y="132.4">R16</text>
<text x="116.1" y="134.6">1.0K</text>
<text x="126.2" y="132.4">R17</text>
<text x="126.2" y="134.6">100K</text>
<text x="136.4" y="132.4">R15</text>
<text x="136.4" y="134.6">15K</text>
<text x="174.5" y="135">R14</text>
<text x="174.5" y="137.2">1K</text>
<text x="28.4" y="140.7">VPCC</text>
<text x="54.1" y="140.7">OUT</text>
<text x="28.4" y="145.7">SEL</text>
<text x="53.9" y="148.3">V</text>
<text x="28.4" y="153.4">PROG2</text>
<text x="28.4" y="155.9">PROG3</text>
<text x="28.4" y="150.8">PROG1</text>
<text x="48.3" y="153.4">V</text>
<text x="28.4" y="161">THERM</text>
<text x="55.1" y="161">PG</text>
<text x="340.8" y="161">VDD5V</text>
<text x="346.6" y="158.8">U4</text>
<text x="351.3" y="161">SDA</text>
<text x="28.4" y="166.1">TE</text>
<text x="47.3" y="166.1">STAT1/LBO</text>
<text x="340.8" y="163.5">VDD3V3</text>
<text x="351.4" y="163.5">SCL</text>
<text x="370.1" y="165.5">C42</text>
<text x="370.1" y="167.7">0.1uF</text>
<text x="28.4" y="171.1">CE</text>
<text x="52.2" y="168.6">STAT2</text>
<text x="340.8" y="171.1">GND</text>
<text x="340.8" y="168.6">DIR</text>
<text x="351" y="171.1">PGO</text>
<text x="351.2" y="168.6">OUT</text>
<text x="44.1" y="174.8" transform="rotate(-90 44.1 174.8)">V</text>
<text x="341" y="174.3">AS5600-ASOM</text>
<text x="33.2" y="188.3">MCP73871-2CCI/ML</text>
<text x="237.5" y="194.3">J1</text>
<text x="19.6" y="206.1">R8</text>
<text x="19.6" y="208.3">1K</text>
<text x="235.9" y="215">RISER</text>
<text x="71.6" y="244.2">J6</text>
<text x="94.4" y="244.2">J7</text>
<text x="19.6" y="249.3">C32</text>
<text x="19.6" y="251.5">0.1uF</text>
<text x="48.7" y="249.3">J2</text>
<text x="48.7" y="251.5">OLED</text>
<text x="71.6" y="246.4">BTN2</text>
<text x="94.4" y="246.4">REED+TOGGLE</text>
</g>
<g font-size=".8" fill="#006464">
<text x="55.1" y="148.3">BAT</text>
<text x="49.5" y="153.4">BAT_SENSE</text>
<text x="44.2" y="173.6" transform="rotate(-90 44.2 173.6)">SS</text>
</g>
</svg>
